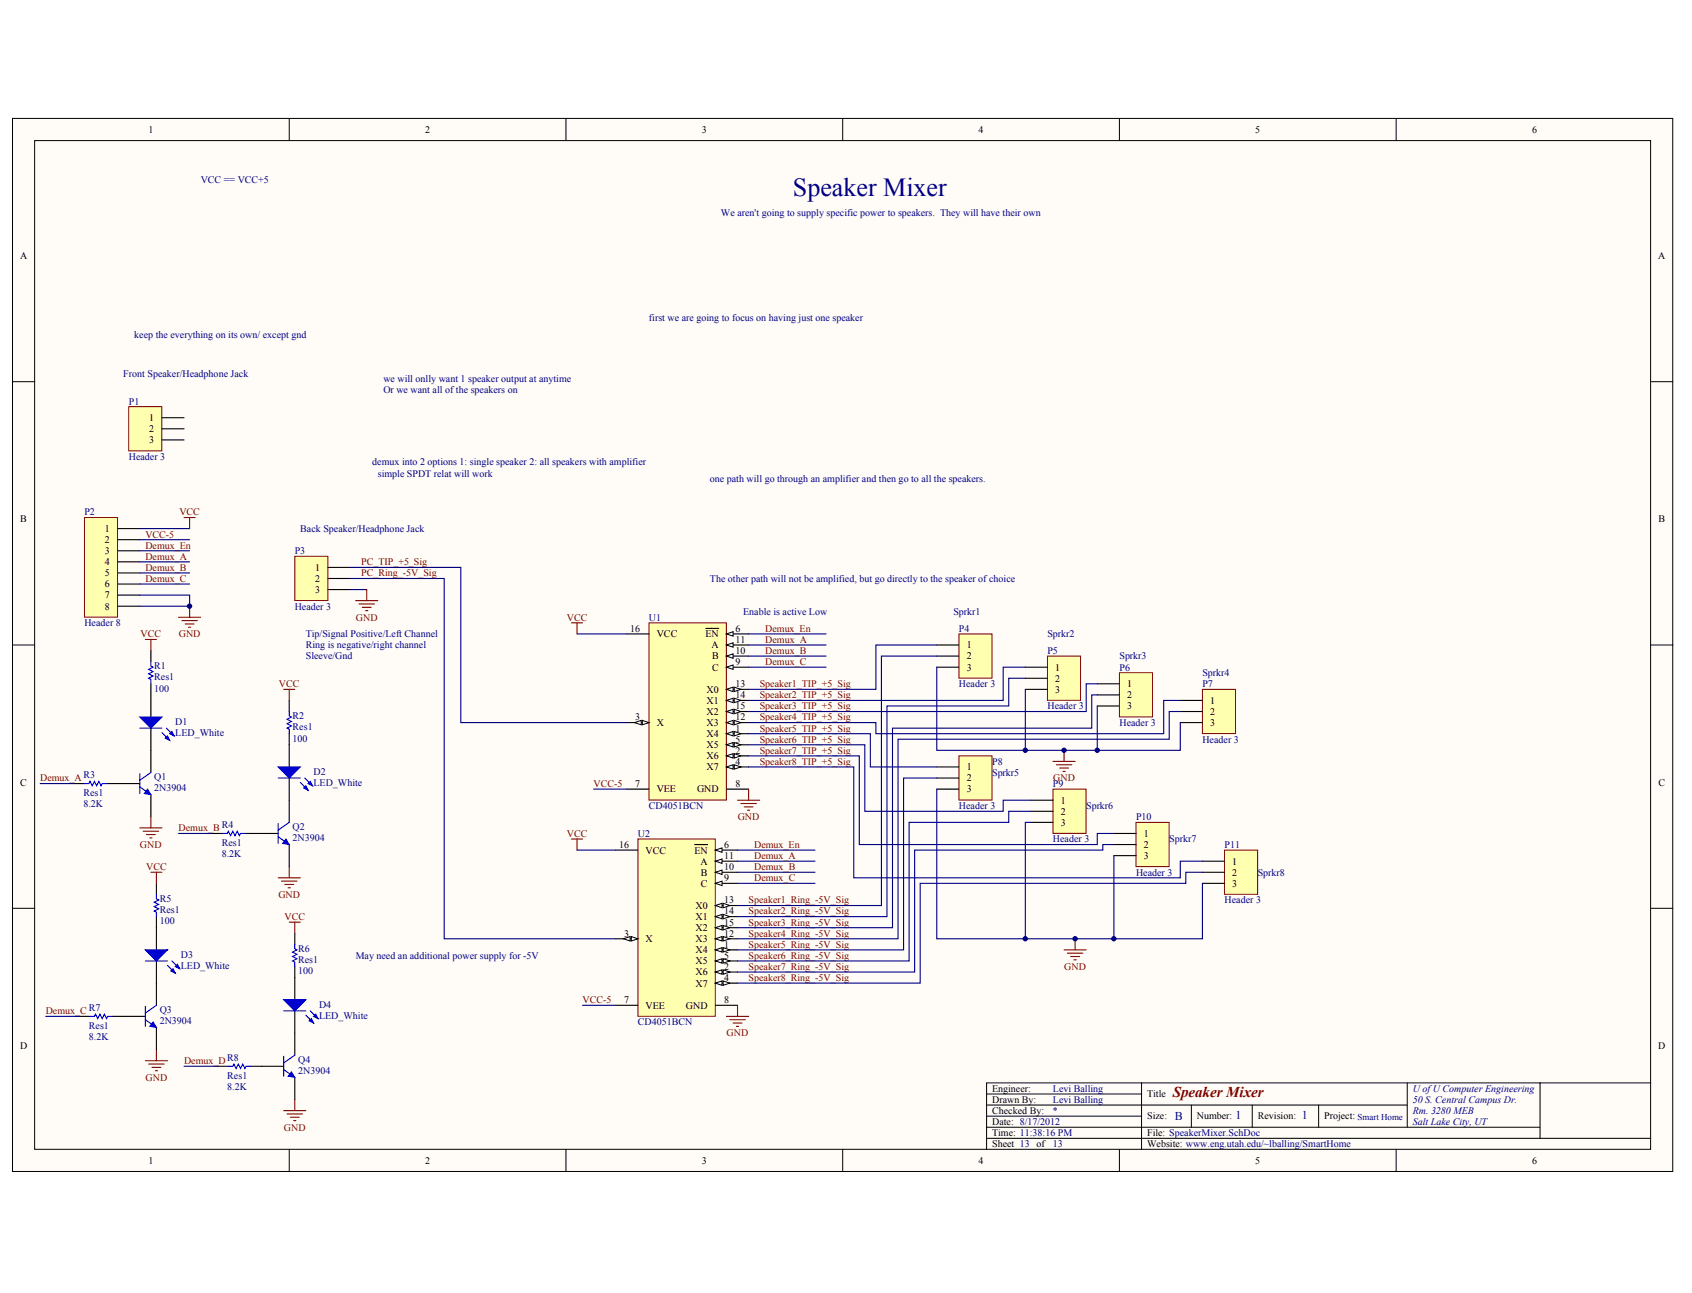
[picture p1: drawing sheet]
<svg xmlns="http://www.w3.org/2000/svg" width="271mm" height="207mm" viewBox="0 0 271 207" stroke-linecap="round" stroke-linejoin="round" font-family="sans-serif">
<g fill="#fffcf8" stroke="#000" stroke-width=".16">
<path d="M2 19h265.9v168.6h-265.9z"/>
<path d="M5.5 22.5h258.8v161.6h-258.8z"/>
</g>
<g fill="none" stroke="#000" stroke-width=".16">
<path d="M46.3 19v3.5M90.6 19v3.5M134.9 19v3.5M179.2 19v3.5M223.6 19v3.5M2 61.1h3.5M264.3 61.1h3.6M2 103.3h3.5M264.3 103.3h3.6M2 145.5h3.5M264.3 145.5h3.6M158 177h67.3"/>
<path d="M158 175.2h24.8M158 178.8h24.8M182.8 173.4h-24.8v10.7M190.8 177v3.5M200.5 177v3.5M211.2 177v3.5M225.3 173.4v7.1M246.6 173.4h-63.8v10.7M264.3 173.4h-17.7v8.9M46.3 184.1v3.5M90.6 184.1v3.5M134.9 184.1v3.5"/>
<path d="M158 182.3h106.3M158 180.5h88.6M179.2 184.1v3.5M223.6 184.1v3.5"/>
</g>
<path d="M20.6 65.1h5.3v7.1h-5.3z" fill="#ffffb0" stroke="#800000" stroke-width=".16"/>
<path d="M25.9 66.9h3.6M25.9 68.7h3.6M25.9 70.5h3.6" fill="none" stroke="#000" stroke-width=".18"/>
<path d="M47.2 89.1h5.3v7.1h-5.3z" fill="#ffffb0" stroke="#800000" stroke-width=".16"/>
<path d="M52.5 90.9h3.6M52.5 92.6h3.6M52.5 94.4h3.6" fill="none" stroke="#000" stroke-width=".18"/>
<path d="M103.9 99.8h12.4v28.3h-12.4z" fill="#ffffb0" stroke="#800000" stroke-width=".16"/>
<path d="M116.3 121.1h3.6" fill="none" stroke="#000" stroke-width=".18"/>
<g fill="#fffcf8" stroke="#000" stroke-width=".16">
<path d="M116.3 121.1l1.1-.4v.7z"/>
<path d="M117.6 120.7l1 .4-1 .3z"/>
</g>
<path d="M116.3 117.5h3.6" fill="none" stroke="#000" stroke-width=".18"/>
<g fill="#fffcf8" stroke="#000" stroke-width=".16">
<path d="M116.3 117.5l1.1-.4v.8z"/>
<path d="M117.6 117.1l1 .4-1 .4z"/>
</g>
<path d="M100.4 115.7h3.5" fill="none" stroke="#000" stroke-width=".18"/>
<g fill="#fffcf8" stroke="#000" stroke-width=".16">
<path d="M102.9 115.4l1 .3-1 .4z"/>
<path d="M101.6 115.7l1.1-.3v.7z"/>
</g>
<path d="M116.3 122.8h3.6" fill="none" stroke="#000" stroke-width=".18"/>
<g fill="#fffcf8" stroke="#000" stroke-width=".16">
<path d="M116.3 122.8l1.1-.3v.7z"/>
<path d="M117.6 122.5l1 .3-1 .4z"/>
</g>
<path d="M100.4 101.5h3.5M116.3 119.3h3.6" fill="none" stroke="#000" stroke-width=".18"/>
<g fill="#fffcf8" stroke="#000" stroke-width=".16">
<path d="M116.3 119.3l1.1-.4v.7z"/>
<path d="M117.6 118.9l1 .4-1 .3z"/>
</g>
<path d="M116.3 101.5h3.6" fill="none" stroke="#000" stroke-width=".18"/>
<path d="M116.3 101.5l1.1-.3v.7z" fill="#fffcf8" stroke="#000" stroke-width=".16"/>
<path d="M113 100.6h2.1M116.3 110.4h3.6" fill="none" stroke="#000" stroke-width=".18"/>
<g fill="#fffcf8" stroke="#000" stroke-width=".16">
<path d="M116.3 110.4l1.1-.4v.8z"/>
<path d="M117.6 110l1 .4-1 .4z"/>
</g>
<path d="M116.3 115.7h3.6M100.4 126.4h3.5M116.3 126.4h3.6" fill="none" stroke="#000" stroke-width=".18"/>
<g fill="#fffcf8" stroke="#000" stroke-width=".16">
<path d="M116.3 115.7l1.1-.3v.7z"/>
<path d="M117.6 115.4l1 .3-1 .4z"/>
</g>
<path d="M116.3 106.9h3.6" fill="none" stroke="#000" stroke-width=".18"/>
<path d="M116.3 106.9l1.1-.4v.7z" fill="#fffcf8" stroke="#000" stroke-width=".16"/>
<path d="M116.3 105.1h3.6" fill="none" stroke="#000" stroke-width=".18"/>
<path d="M116.3 105.1l1.1-.4v.7z" fill="#fffcf8" stroke="#000" stroke-width=".16"/>
<path d="M116.3 103.3h3.6" fill="none" stroke="#000" stroke-width=".18"/>
<path d="M116.3 103.3l1.1-.4v.8z" fill="#fffcf8" stroke="#000" stroke-width=".16"/>
<path d="M116.3 114h3.6" fill="none" stroke="#000" stroke-width=".18"/>
<g fill="#fffcf8" stroke="#000" stroke-width=".16">
<path d="M116.3 114l1.1-.4v.7z"/>
<path d="M117.6 113.6l1 .4-1 .3z"/>
</g>
<path d="M116.3 112.2h3.6" fill="none" stroke="#000" stroke-width=".18"/>
<g fill="#fffcf8" stroke="#000" stroke-width=".16">
<path d="M116.3 112.2l1.1-.4v.7z"/>
<path d="M117.6 111.8l1 .4-1 .3z"/>
</g>
<path d="M119.9 101.5h12.4M119.9 103.3h12.4M119.9 105.1h12.4M119.9 106.9h12.4" fill="none" stroke="#000080" stroke-width=".18"/>
<path d="M102.1 134.4h12.4v28.4h-12.4z" fill="#ffffb0" stroke="#800000" stroke-width=".16"/>
<path d="M114.6 155.7h3.5" fill="none" stroke="#000" stroke-width=".18"/>
<g fill="#fffcf8" stroke="#000" stroke-width=".16">
<path d="M114.6 155.7l1-.4v.7z"/>
<path d="M115.8 155.3l1.1 .4-1.1 .3z"/>
</g>
<path d="M114.6 152.1h3.5" fill="none" stroke="#000" stroke-width=".18"/>
<g fill="#fffcf8" stroke="#000" stroke-width=".16">
<path d="M114.6 152.1l1-.3v.7z"/>
<path d="M115.8 151.8l1.1 .3-1.1 .4z"/>
</g>
<path d="M98.6 150.4h3.5" fill="none" stroke="#000" stroke-width=".18"/>
<g fill="#fffcf8" stroke="#000" stroke-width=".16">
<path d="M101.1 150l1 .4-1 .3z"/>
<path d="M99.8 150.4l1.1-.4v.7z"/>
</g>
<path d="M114.6 157.5h3.5" fill="none" stroke="#000" stroke-width=".18"/>
<g fill="#fffcf8" stroke="#000" stroke-width=".16">
<path d="M114.6 157.5l1-.4v.7z"/>
<path d="M115.8 157.1l1.1 .4-1.1 .3z"/>
</g>
<path d="M98.6 136.1h3.5M114.6 153.9h3.5" fill="none" stroke="#000" stroke-width=".18"/>
<g fill="#fffcf8" stroke="#000" stroke-width=".16">
<path d="M114.6 153.9l1-.4v.8z"/>
<path d="M115.8 153.5l1.1 .4-1.1 .4z"/>
</g>
<path d="M114.6 136.1h3.5" fill="none" stroke="#000" stroke-width=".18"/>
<path d="M114.6 136.1l1-.3v.7z" fill="#fffcf8" stroke="#000" stroke-width=".16"/>
<path d="M111.2 135.3h2.1M114.6 145h3.5" fill="none" stroke="#000" stroke-width=".18"/>
<g fill="#fffcf8" stroke="#000" stroke-width=".16">
<path d="M114.6 145l1-.3v.7z"/>
<path d="M115.8 144.7l1.1 .3-1.1 .4z"/>
</g>
<path d="M114.6 150.4h3.5M98.6 161h3.5M114.6 161h3.5" fill="none" stroke="#000" stroke-width=".18"/>
<g fill="#fffcf8" stroke="#000" stroke-width=".16">
<path d="M114.6 150.4l1-.4v.7z"/>
<path d="M115.8 150l1.1 .4-1.1 .3z"/>
</g>
<path d="M114.6 141.5h3.5" fill="none" stroke="#000" stroke-width=".18"/>
<path d="M114.6 141.5l1-.4v.7z" fill="#fffcf8" stroke="#000" stroke-width=".16"/>
<path d="M114.6 139.7h3.5" fill="none" stroke="#000" stroke-width=".18"/>
<path d="M114.6 139.7l1-.4v.8z" fill="#fffcf8" stroke="#000" stroke-width=".16"/>
<path d="M114.6 137.9h3.5" fill="none" stroke="#000" stroke-width=".18"/>
<path d="M114.6 137.9l1-.3v.7z" fill="#fffcf8" stroke="#000" stroke-width=".16"/>
<path d="M114.6 148.6h3.5" fill="none" stroke="#000" stroke-width=".18"/>
<g fill="#fffcf8" stroke="#000" stroke-width=".16">
<path d="M114.6 148.6l1-.4v.7z"/>
<path d="M115.8 148.2l1.1 .4-1.1 .3z"/>
</g>
<path d="M114.6 146.8h3.5" fill="none" stroke="#000" stroke-width=".18"/>
<g fill="#fffcf8" stroke="#000" stroke-width=".16">
<path d="M114.6 146.8l1-.4v.8z"/>
<path d="M115.8 146.4l1.1 .4-1.1 .4z"/>
</g>
<path d="M56.1 90.9h17.7v24.8h26.6M56.1 92.6h15v57.8h27.5M56.1 94.4h2.6M92.4 101.5h8M92.4 136.1h6.2M118.1 136.1h12.4M118.1 137.9h12.4M118.1 139.7h12.4M118.1 141.5h12.4" fill="none" stroke="#000080" stroke-width=".18"/>
<path d="M56.9 96.2h3.6M57.5 96.7h2.5M58 97.3h1.4M58.5 97.8h.4M58.7 94.4v1.8M91.5 99.8h1.8M92.4 99.8v1.7M91.5 134.4h1.8M92.4 134.4v1.7" fill="none" stroke="#800000" stroke-width=".18"/>
<path d="M153.5 101.5h5.3v7.1h-5.3z" fill="#ffffb0" stroke="#800000" stroke-width=".16"/>
<path d="M150 103.3h3.5M150 105.1h3.5M150 106.9h3.5" fill="none" stroke="#000" stroke-width=".18"/>
<path d="M118.1 128.2h3.5M118.6 128.7h2.5M119.2 129.2h1.4M119.7 129.8h.3M119.9 126.4v1.8M116.3 162.8h3.6M116.9 163.3h2.4M117.4 163.8h1.4M117.9 164.4h.4M118.1 161v1.8" fill="none" stroke="#800000" stroke-width=".18"/>
<path d="M167.7 105.1h5.3v7.1h-5.3z" fill="#ffffb0" stroke="#800000" stroke-width=".16"/>
<path d="M164.2 106.9h3.5M164.2 108.6h3.5M164.2 110.4h3.5" fill="none" stroke="#000" stroke-width=".18"/>
<path d="M179.2 107.7h5.3v7.1h-5.3z" fill="#ffffb0" stroke="#800000" stroke-width=".16"/>
<path d="M175.7 109.5h3.5M175.7 111.3h3.5M175.7 113.1h3.5" fill="none" stroke="#000" stroke-width=".18"/>
<path d="M192.5 110.4h5.3v7.1h-5.3z" fill="#ffffb0" stroke="#800000" stroke-width=".16"/>
<path d="M189 112.2h3.5M189 114h3.5M189 115.7h3.5" fill="none" stroke="#000" stroke-width=".18"/>
<path d="M153.5 121.1h5.3v7h-5.3z" fill="#ffffb0" stroke="#800000" stroke-width=".16"/>
<path d="M150 122.8h3.5M150 124.6h3.5M150 126.4h3.5" fill="none" stroke="#000" stroke-width=".18"/>
<path d="M168.6 126.4h5.3v7.1h-5.3z" fill="#ffffb0" stroke="#800000" stroke-width=".16"/>
<path d="M165.1 128.2h3.5M165.1 129.9h3.5M165.1 131.7h3.5" fill="none" stroke="#000" stroke-width=".18"/>
<path d="M181.9 131.7h5.3v7.1h-5.3z" fill="#ffffb0" stroke="#800000" stroke-width=".16"/>
<path d="M178.4 133.5h3.5M178.4 135.3h3.5M178.4 137h3.5" fill="none" stroke="#000" stroke-width=".18"/>
<path d="M196.1 136.1h5.3v7.1h-5.3z" fill="#ffffb0" stroke="#800000" stroke-width=".16"/>
<path d="M192.5 137.9h3.6M192.5 139.7h3.6M192.5 141.5h3.6" fill="none" stroke="#000" stroke-width=".18"/>
<g fill="none" stroke="#000080" stroke-width=".18">
<path d="M119.9 117.5h19.5v5.3h10.6M119.9 119.3h18.6v10.6h22.1v-1.7h4.5M150 103.3h-9.7v7.1h-20.4M150 105.1h-8.9v39.9h-23M150 106.9v13.3h14.2M164.2 108.6h-2.7v4.5h-19.5v33.7h-23.9M164.2 106.9h-3.6v5.3h-40.7M175.7 109.5h-1.8v4.5h-54M175.7 111.3h-.9v5.3h-31.9v32h-24.8M175.7 113.1v7.1M189 112.2h-2.7v5.3h-46v-1.8h-20.4M189 114h-1.8v4.4h-43.4v32h-25.7"/>
<path d="M119.9 121.1h17.7v14.2h38.1v-1.8h2.7M119.9 122.8h16.8v17.8h52.3v-2.7h3.5M150 124.6h-5.3v27.5h-26.6M150 126.4v24h42.5v-8.9M165.1 129.9h-3.6v1.8h-15.9v22.2h-27.5M165.1 131.7h-.9v18.7M178.4 135.3h-1.8v.8h-30.1v19.6h-28.4M178.4 137v13.4M192.5 139.7h-2.6v1.8h-42.6v16h-29.2"/>
</g>
<path d="M168.6 121.9h3.6M169.1 122.5h2.5M169.7 123h1.4M170.2 123.5h.4M170.4 120.2v1.7M170.4 152.1h3.5M170.9 152.7h2.5M171.4 153.2h1.5M172 153.7h.3M172.2 150.4v1.7" fill="none" stroke="#800000" stroke-width=".18"/>
<path d="M13.5 82.9h5.3v15.9h-5.3z" fill="#ffffb0" stroke="#800000" stroke-width=".16"/>
<g fill="none" stroke="#000" stroke-width=".18">
<path d="M18.8 84.7h3.6M18.8 86.4h3.6M18.8 88.2h3.6M18.8 90h3.6M18.8 91.8h3.6M18.8 93.5h3.6M18.8 95.3h3.6M18.8 97.1h3.6M24.2 104.2v1.8M24.2 109.5v5.3M24.2 116.6v7.1M46.3 112.2v1.8"/>
<path d="M46.3 117.5v5.3M11.8 125.5h1.7M17.1 125.5h5.3M24.2 127.3v3.5M33.9 133.5h1.8M39.2 133.5h5.3M46.3 124.6v7.1M46.3 135.3v3.5M25 141.5v1.7M25 146.8v5.3M25 153.9v7.1M47.2 149.5v1.7"/>
<path d="M47.2 154.8v5.3M12.6 162.8h1.8M18 162.8h5.3M25 164.6v3.5M34.8 170.8h1.8M40.1 170.8h5.3M47.2 161.9v7.1M47.2 172.5v3.6"/>
</g>
<g fill="none" stroke="#000080" stroke-width=".18">
<path d="M22.4 95.3h8v1.8h-8M22.4 84.7h8M22.4 86.4h8M22.4 88.2h8M22.4 90h8M22.4 91.8h8M22.4 93.5h8M164.2 110.4v9.8h24.8v-4.5M6.4 125.5h5.4M28.6 133.5h5.3M95.1 126.4h5.3M7.3 162.8h5.3"/>
<path d="M29.5 170.8h5.3M93.3 161h5.3"/>
</g>
<g fill="none" stroke="#800000" stroke-width=".18">
<path d="M28.6 98.9h3.5M29.1 99.4h2.5M29.5 82.9h1.7M29.7 99.9h1.4M30.4 82.9v1.8M30.4 97.1v1.8M23.3 102.4h1.7M24.2 102.4v1.8M30.2 100.5h.3M45.4 110.4h1.8M46.3 110.4v1.8M22.4 132.6h3.5"/>
<path d="M22.9 133.1h2.5M23.4 133.7h1.5M24 134.2h.3M24.2 139.7h1.7M24.2 130.8v1.8M25 139.7v1.8M46.3 138.8v1.8M44.5 140.6h3.6M45.1 141.1h2.5M45.6 141.7h1.4M46.1 142.2h.4M46.3 147.7h1.8"/>
<path d="M47.2 147.7v1.8M23.3 169.9h3.5M23.8 170.4h2.5M24.3 170.9h1.5M24.9 171.5h.3M25 168.1v1.8M45.4 177.9h3.6M46 178.4h2.4M46.5 178.9h1.4M47 179.5h.4M47.2 176.1v1.8"/>
</g>
<g fill="none" stroke="#00f" stroke-width=".18">
<path d="M22.4 116.6h3.5M24.2 106v.7l.3 .2-.7 .3 .7 .4-.7 .3 .7 .4-.7 .3 .4 .2v.7M25.9 117.3l1.3 1.3M26.6 116.6l1.3 1.3M46.3 114v.7l.4 .1-.7 .4 .7 .4-.7 .3 .7 .4-.7 .3 .3 .2v.7M13.5 125.5h.7l.2-.4 .4 .7 .3-.7 .4 .7 .3-.7 .4 .7 .2-.3h.7M22.4 126l1.8 1.3M22.4 123.9v3.2M24.2 123.7l-1.8 1.3M35.7 133.5h.7l.2-.4 .3 .7 .4-.7 .3 .7 .4-.7 .3 .7 .2-.3h.7M44.5 124.6h3.6M44.5 134l1.8 1.3"/>
<path d="M44.5 131.9v3.2M46.3 131.7l-1.8 1.3M48.1 125.3l1.2 1.3M48.8 124.6l1.2 1.2M23.3 153.9h3.5M25 143.2v.8l.4 .1-.7 .4 .7 .3-.7 .4 .7 .4-.7 .3 .3 .2v.7M26.8 154.6l1.3 1.3M27.5 153.9l1.3 1.2M47.2 151.2v.7l.4 .2-.8 .4 .8 .3-.8 .4 .8 .3-.8 .4 .4 .2v.7M14.4 162.8h.7l.2-.4 .4 .7 .3-.7 .4 .7 .3-.7 .4 .7 .1-.3h.8M23.3 163.3l1.7 1.3M23.3 161.2v3.2"/>
<path d="M25 161l-1.7 1.2M36.6 170.8h.7l.2-.4 .3 .7 .4-.7 .3 .7 .4-.7 .3 .7 .2-.3h.7M45.4 161.9h3.6M45.4 171.3l1.8 1.2M45.4 169.2v3.2M47.2 169l-1.8 1.2M49 162.6l1.2 1.2M49.7 161.9l1.2 1.2"/>
</g>
<g fill="#00f" stroke="#00f" stroke-width=".18">
<path d="M23.3 152.1h3.5l-1.8 1.8z"/>
<path d="M27.7 155.1l.4 .8-.8-.4z"/>
<path d="M28.4 154.4l.4 .7-.7-.3z"/>
<path d="M45.4 160.1h3.6l-1.8 1.8z"/>
<path d="M49.9 163.1l.3 .7-.7-.3z"/>
<path d="M50.6 162.4l.3 .7-.7-.3z"/>
<path d="M22.4 114.8h3.5l-1.7 1.8z"/>
<path d="M26.8 117.9l.4 .7-.7-.4z"/>
<path d="M27.5 117.1l.4 .8-.7-.4z"/>
<path d="M44.5 122.8h3.6l-1.8 1.8z"/>
<path d="M49 125.8l.3 .8-.7-.4z"/>
<path d="M49.7 125.1l.3 .7-.7-.3z"/>
</g>
<g fill="#00f" stroke="#00f" stroke-width=".16">
<path d="M24.5 163.7l.5 .9-1-.2z"/>
<path d="M46.7 171.7l.5 .8-1.1-.1z"/>
<path d="M23.6 126.4l.6 .9-1.1-.2z"/>
<path d="M45.8 134.4l.5 .9-1-.2z"/>
</g>
<g fill="#000080" stroke="#000080" stroke-width=".16">
<circle cx="30.4" cy="97.1" r=".35"/>
<circle cx="164.2" cy="150.3" r=".35"/>
<circle cx="164.2" cy="120.2" r=".35"/>
<circle cx="170.4" cy="120.2" r=".35"/>
<circle cx="172.1" cy="150.3" r=".35"/>
<circle cx="175.7" cy="120.2" r=".35"/>
<circle cx="178.4" cy="150.3" r=".35"/>
</g>
<text font-size="4.2" fill="#000080" x="127" y="31.4">Speaker Mixer</text>
<text font-size="2.4" fill="#800000" x="187.8" y="175.7">Speaker Mixer</text>
<g font-size="1.9" fill="#000080">
<text x="188.1" y="179.4">B</text>
<text x="197.9" y="179.2">1</text>
<text x="208.5" y="179.2">1</text>
</g>
<g font-size="1.6">
<text x="23.8" y="21.3">1</text>
<text x="68.1" y="21.3">2</text>
<text x="112.4" y="21.3">3</text>
<text x="156.7" y="21.3">4</text>
<text x="201" y="21.3">5</text>
<text x="245.3" y="21.3">6</text>
<text x="3.2" y="41.5">A</text>
<text x="265.5" y="41.5">A</text>
<text x="23.9" y="67.4">1</text>
<text x="23.9" y="69.2">2</text>
<text x="23.9" y="71">3</text>
<text x="3.2" y="83.6">B</text>
<text x="265.6" y="83.6">B</text>
<text x="16.8" y="85.2">1</text>
<text x="16.8" y="87">2</text>
<text x="16.8" y="88.7">3</text>
<text x="16.8" y="90.5">4</text>
<text x="16.8" y="92.3">5</text>
<text x="16.8" y="94.1">6</text>
<text x="16.8" y="95.9">7</text>
<text x="50.5" y="91.4">1</text>
<text x="50.5" y="93.2">2</text>
<text x="50.5" y="95">3</text>
<text x="16.8" y="97.6">8</text>
<text x="100.9" y="101.2">16</text>
<text x="117.7" y="101.2">6</text>
<text x="105.2" y="102.1">VCC</text>
<text x="113" y="102.1">EN</text>
<text x="113.9" y="103.8">A</text>
<text x="114" y="107.4">C</text>
<text x="114" y="105.6">B</text>
<text x="117.7" y="106.5">9</text>
<text x="117.7" y="104.7">10</text>
<text x="117.7" y="103">11</text>
<text x="154.8" y="103.8">1</text>
<text x="154.8" y="105.6">2</text>
<text x="154.8" y="107.4">3</text>
<text x="169" y="107.4">1</text>
<text x="113.1" y="110.9">X0</text>
<text x="113.1" y="112.7">X1</text>
<text x="117.7" y="110.1">13</text>
<text x="117.7" y="113.6">15</text>
<text x="117.7" y="111.8">14</text>
<text x="169" y="109.2">2</text>
<text x="169" y="110.9">3</text>
<text x="180.5" y="110.1">1</text>
<text x="180.5" y="111.8">2</text>
<text x="180.5" y="113.6">3</text>
<text x="193.8" y="112.7">1</text>
<text x="101.7" y="115.4">3</text>
<text x="105.2" y="116.3">X</text>
<text x="113.1" y="118">X4</text>
<text x="113.1" y="119.8">X5</text>
<text x="113.1" y="116.3">X3</text>
<text x="113.1" y="114.5">X2</text>
<text x="117.7" y="117.2">1</text>
<text x="117.7" y="118.9">5</text>
<text x="117.7" y="115.4">12</text>
<text x="193.8" y="114.5">2</text>
<text x="193.8" y="116.3">3</text>
<text x="3.2" y="125.8">C</text>
<text x="113.1" y="121.6">X6</text>
<text x="113.1" y="123.4">X7</text>
<text x="117.7" y="120.7">2</text>
<text x="117.7" y="122.5">4</text>
<text x="154.8" y="123.4">1</text>
<text x="154.8" y="125.1">2</text>
<text x="265.6" y="125.8">C</text>
<text x="101.7" y="126">7</text>
<text x="105.2" y="126.9">VEE</text>
<text x="111.6" y="126.9">GND</text>
<text x="117.7" y="126">8</text>
<text x="154.8" y="126.9">3</text>
<text x="169.9" y="128.7">1</text>
<text x="169.9" y="130.5">2</text>
<text x="99.1" y="135.8">16</text>
<text x="103.4" y="136.7">VCC</text>
<text x="111.2" y="136.7">EN</text>
<text x="116" y="135.8">6</text>
<text x="116" y="137.6">11</text>
<text x="169.9" y="132.2">3</text>
<text x="183.1" y="134">1</text>
<text x="183.1" y="135.8">2</text>
<text x="183.1" y="137.6">3</text>
<text x="112.2" y="138.5">A</text>
<text x="112.2" y="142">C</text>
<text x="112.2" y="140.2">B</text>
<text x="116" y="141.1">9</text>
<text x="116" y="139.4">10</text>
<text x="197.3" y="138.5">1</text>
<text x="197.3" y="140.2">2</text>
<text x="197.3" y="142">3</text>
<text x="99.9" y="150">3</text>
<text x="111.4" y="145.6">X0</text>
<text x="111.4" y="149.1">X2</text>
<text x="111.4" y="147.3">X1</text>
<text x="116" y="144.7">13</text>
<text x="116" y="150">12</text>
<text x="116" y="148.2">15</text>
<text x="116" y="146.5">14</text>
<text x="103.4" y="150.9">X</text>
<text x="111.4" y="152.7">X4</text>
<text x="111.4" y="154.4">X5</text>
<text x="111.4" y="150.9">X3</text>
<text x="116" y="155.3">2</text>
<text x="116" y="151.8">1</text>
<text x="116" y="153.6">5</text>
<text x="99.9" y="160.7">7</text>
<text x="103.4" y="161.5">VEE</text>
<text x="109.8" y="161.5">GND</text>
<text x="111.4" y="156.2">X6</text>
<text x="111.4" y="158">X7</text>
<text x="116" y="157.1">4</text>
<text x="116" y="160.7">8</text>
<text x="3.2" y="168">D</text>
<text x="265.5" y="168">D</text>
<text x="158.9" y="174.9">Engineer:</text>
<text x="158.9" y="176.6">Drawn By:</text>
<text x="158.9" y="178.4">Checked By:</text>
<text x="183.7" y="175.7">Title</text>
<text x="183.7" y="179.3">Size:</text>
<text x="191.7" y="179.3">Number:</text>
<text x="201.4" y="179.3">Revision:</text>
<text x="212" y="179.3">Project: Smart Home</text>
<text x="158.9" y="180.2">Date: 8/17/2012</text>
<text x="158.9" y="183.7">Sheet 13 of</text>
<text x="158.9" y="182">Time: 11:38:16 PM</text>
<text x="183.7" y="182">File: SpeakerMixer.SchDoc</text>
<text x="183.7" y="183.7">Website: www.eng.utah.edu/~lballing/SmartHome</text>
<text x="23.8" y="186.4">1</text>
<text x="68.1" y="186.4">2</text>
<text x="112.4" y="186.4">3</text>
<text x="156.7" y="186.4">4</text>
<text x="201" y="186.4">5</text>
<text x="245.3" y="186.4">6</text>
</g>
<g font-size="1.6" fill="#000080">
<text x="32.1" y="29.3">VCC == VCC+5</text>
<text x="115.4" y="34.6">We aren't going to supply specific power to speakers. They will have their own</text>
<text x="103.9" y="51.5">first we are going to focus on having just one speaker</text>
<text x="21.5" y="54.1">keep the everything on its own/ except gnd</text>
<text x="19.7" y="60.3">Front Speaker/Headphone Jack</text>
<text x="20.6" y="64.8">P1</text>
<text x="61.4" y="61.2">we will onlly want 1 speaker output at anytime</text>
<text x="61.4" y="63">Or we want all of the speakers on</text>
<text x="20.6" y="73.7">Header 3</text>
<text x="59.6" y="74.5">demux into 2 options 1: single speaker 2: all speakers with amplifier</text>
<text x="60.5" y="76.3">simple SPDT relat will work</text>
<text x="113.7" y="77.2">one path will go through an amplifier and then go to all the speakers.</text>
<text x="13.5" y="82.5">P2</text>
<text x="47.2" y="88.7">P3</text>
<text x="48.1" y="85.2">Back Speaker/Headphone Jack</text>
<text x="113.7" y="93.2">The other path will not be amplified, but go directly to the speaker of choice</text>
<text x="13.5" y="100.3">Header 8</text>
<text x="47.2" y="97.6">Header 3</text>
<text x="103.9" y="99.4">U1</text>
<text x="119" y="98.5">Enable is active Low</text>
<text x="152.7" y="98.5">Sprkr1</text>
<text x="153.6" y="101.2">P4</text>
<text x="24.7" y="107.2">R1</text>
<text x="49" y="102.1">Tip/Signal Positive/Left Channel</text>
<text x="49" y="103.8">Ring is negative/right channel</text>
<text x="49" y="105.6">Sleeve/Gnd</text>
<text x="167.7" y="104.7">P5</text>
<text x="167.7" y="102.1">Sprkr2</text>
<text x="179.3" y="107.4">P6</text>
<text x="179.3" y="105.6">Sprkr3</text>
<text x="24.7" y="110.8">100</text>
<text x="24.7" y="109">Res1</text>
<text x="153.6" y="110.1">Header 3</text>
<text x="167.7" y="113.6">Header 3</text>
<text x="192.5" y="110.1">P7</text>
<text x="192.5" y="108.3">Sprkr4</text>
<text x="28.1" y="116.1">D1</text>
<text x="28.1" y="117.9">LED_White</text>
<text x="46.9" y="118.8">100</text>
<text x="46.9" y="115.2">R2</text>
<text x="46.9" y="117">Res1</text>
<text x="179.3" y="116.3">Header 3</text>
<text x="192.5" y="118.9">Header 3</text>
<text x="13.3" y="124.6">R3</text>
<text x="24.7" y="125">Q1</text>
<text x="50.2" y="124.1">D2</text>
<text x="50.2" y="125.9">LED_White</text>
<text x="158.9" y="122.5">P8</text>
<text x="158.9" y="124.3">Sprkr5</text>
<text x="13.3" y="129.2">8.2K</text>
<text x="13.3" y="127.5">Res1</text>
<text x="24.7" y="126.7">2N3904</text>
<text x="103.9" y="129.6">CD4051BCN</text>
<text x="153.6" y="129.6">Header 3</text>
<text x="168.6" y="126">P9</text>
<text x="173.9" y="129.6">Sprkr6</text>
<text x="181.9" y="131.4">P10</text>
<text x="35.5" y="137.2">8.2K</text>
<text x="35.5" y="132.6">R4</text>
<text x="35.5" y="135.5">Res1</text>
<text x="46.9" y="133">Q2</text>
<text x="46.9" y="134.7">2N3904</text>
<text x="102.1" y="134">U2</text>
<text x="168.6" y="134.9">Header 3</text>
<text x="187.2" y="134.9">Sprkr7</text>
<text x="196.1" y="135.8">P11</text>
<text x="181.9" y="140.2">Header 3</text>
<text x="201.4" y="140.2">Sprkr8</text>
<text x="25.6" y="148.1">100</text>
<text x="25.6" y="144.5">R5</text>
<text x="25.6" y="146.3">Res1</text>
<text x="196.1" y="144.7">Header 3</text>
<text x="29" y="153.4">D3</text>
<text x="29" y="155.2">LED_White</text>
<text x="47.7" y="152.5">R6</text>
<text x="47.7" y="154.3">Res1</text>
<text x="57" y="153.6">May need an additional power supply for -5V</text>
<text x="14.2" y="161.9">R7</text>
<text x="47.7" y="156">100</text>
<text x="51.1" y="161.4">D4</text>
<text x="14.2" y="166.5">8.2K</text>
<text x="14.2" y="164.7">Res1</text>
<text x="25.6" y="162.3">Q3</text>
<text x="25.6" y="164">2N3904</text>
<text x="51.1" y="163.1">LED_White</text>
<text x="102.1" y="164.2">CD4051BCN</text>
<text x="36.4" y="169.9">R8</text>
<text x="36.4" y="172.7">Res1</text>
<text x="47.7" y="170.2">Q4</text>
<text x="47.7" y="172">2N3904</text>
<text x="36.4" y="174.5">8.2K</text>
<text x="168.6" y="176.6">Levi Balling</text>
<text x="168.6" y="174.9">Levi Balling</text>
<text x="168.6" y="178.4">*</text>
<text x="226.2" y="174.9">U of U Computer Engineering</text>
<text x="226.2" y="176.6">50 S. Central Campus Dr.</text>
<text x="226.2" y="178.4">Rm. 3280 MEB</text>
<text x="168.6" y="183.7">13</text>
<text x="226.2" y="180.2">Salt Lake City, UT</text>
</g>
<g font-size="1.6" fill="#800000">
<text x="28.7" y="82.5">VCC</text>
<text x="23.3" y="86.1">VCC-5</text>
<text x="23.3" y="87.9">Demux_En</text>
<text x="23.3" y="89.6">Demux_A</text>
<text x="23.3" y="91.4">Demux_B</text>
<text x="23.3" y="93.2">Demux_C</text>
<text x="57.8" y="90.5">PC_TIP_+5_Sig</text>
<text x="57.8" y="92.3">PC_Ring_-5V_Sig</text>
<text x="57" y="99.4">GND</text>
<text x="90.8" y="99.4">VCC</text>
<text x="122.5" y="101.2">Demux_En</text>
<text x="22.5" y="102.1">VCC</text>
<text x="28.6" y="102.1">GND</text>
<text x="122.5" y="103">Demux_A</text>
<text x="122.5" y="104.7">Demux_B</text>
<text x="122.5" y="106.5">Demux_C</text>
<text x="44.7" y="110.1">VCC</text>
<text x="121.6" y="110.1">Speaker1_TIP_+5_Sig</text>
<text x="121.6" y="111.8">Speaker2_TIP_+5_Sig</text>
<text x="121.6" y="113.6">Speaker3_TIP_+5_Sig</text>
<text x="121.6" y="115.4">Speaker4_TIP_+5_Sig</text>
<text x="121.6" y="117.2">Speaker5_TIP_+5_Sig</text>
<text x="121.6" y="118.9">Speaker6_TIP_+5_Sig</text>
<text x="6.4" y="125.1">Demux_A</text>
<text x="121.6" y="120.7">Speaker7_TIP_+5_Sig</text>
<text x="121.6" y="122.5">Speaker8_TIP_+5_Sig</text>
<text x="168.6" y="125.1">GND</text>
<text x="95.1" y="126">VCC-5</text>
<text x="118.1" y="131.4">GND</text>
<text x="22.4" y="135.8">GND</text>
<text x="28.6" y="133.1">Demux_B</text>
<text x="90.8" y="134">VCC</text>
<text x="120.8" y="135.8">Demux_En</text>
<text x="120.8" y="137.6">Demux_A</text>
<text x="23.4" y="139.4">VCC</text>
<text x="44.6" y="143.8">GND</text>
<text x="120.8" y="139.4">Demux_B</text>
<text x="120.8" y="141.1">Demux_C</text>
<text x="45.5" y="147.3">VCC</text>
<text x="119.9" y="144.7">Speaker1_Ring_-5V_Sig</text>
<text x="119.9" y="146.5">Speaker2_Ring_-5V_Sig</text>
<text x="119.9" y="148.2">Speaker3_Ring_-5V_Sig</text>
<text x="119.9" y="150">Speaker4_Ring_-5V_Sig</text>
<text x="119.9" y="151.8">Speaker5_Ring_-5V_Sig</text>
<text x="119.9" y="153.6">Speaker6_Ring_-5V_Sig</text>
<text x="119.9" y="155.3">Speaker7_Ring_-5V_Sig</text>
<text x="170.4" y="155.3">GND</text>
<text x="93.3" y="160.7">VCC-5</text>
<text x="119.9" y="157.1">Speaker8_Ring_-5V_Sig</text>
<text x="7.3" y="162.4">Demux_C</text>
<text x="116.4" y="166">GND</text>
<text x="23.3" y="173.1">GND</text>
<text x="29.5" y="170.4">Demux_D</text>
<text x="45.5" y="181.1">GND</text>
</g>
</svg>
